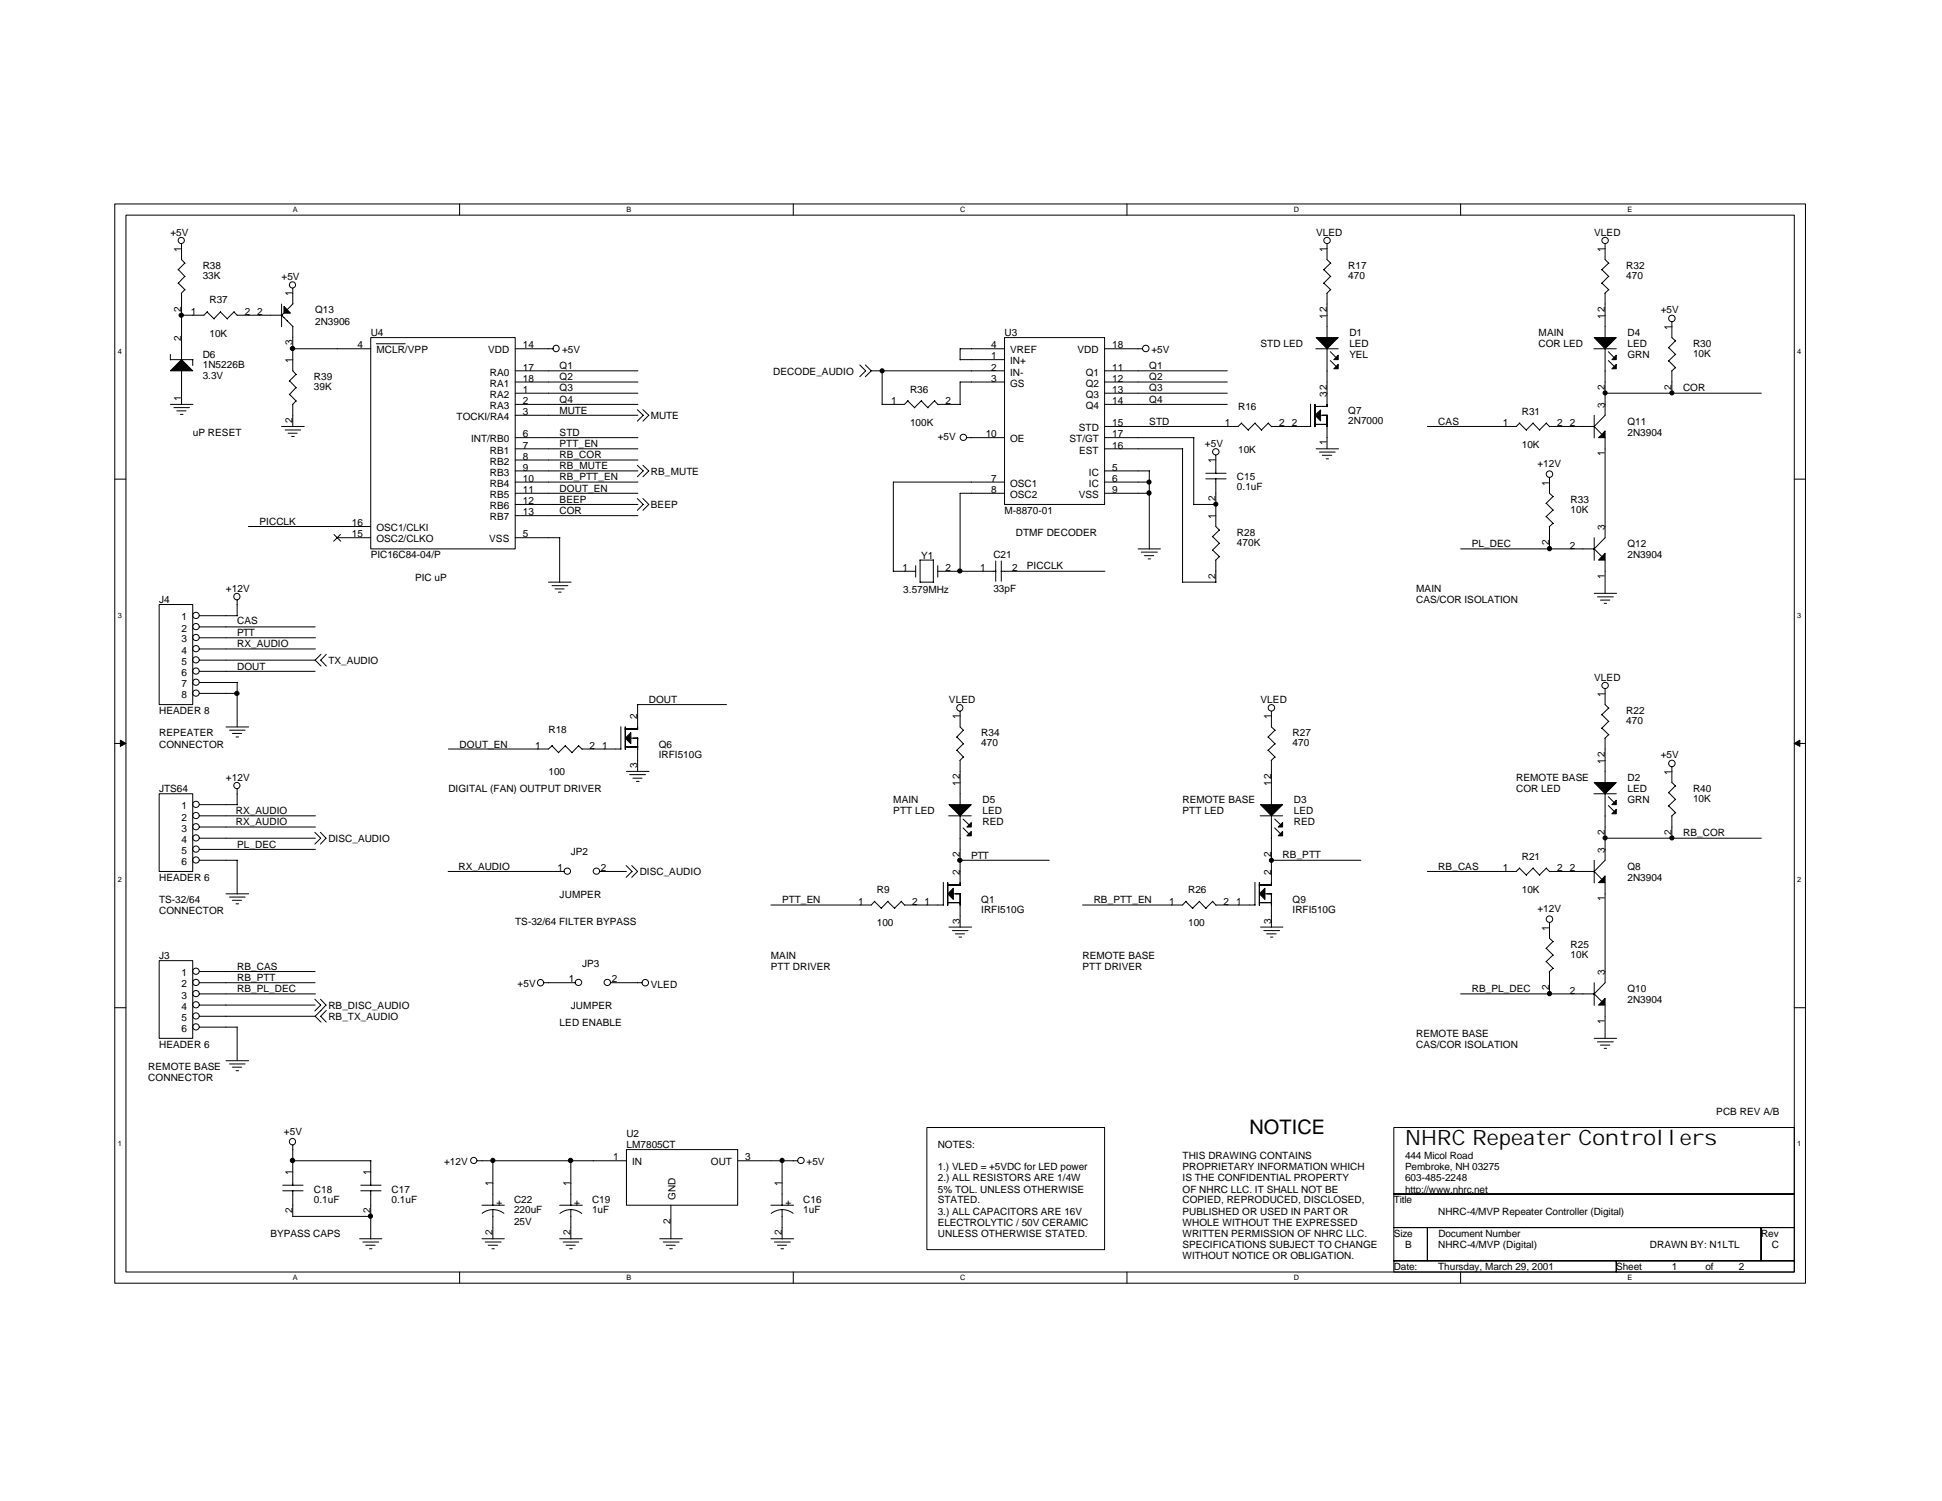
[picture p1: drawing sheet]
<svg xmlns="http://www.w3.org/2000/svg" width="279mm" height="216mm" viewBox="0 0 279 216" stroke-linecap="round" stroke-linejoin="round" font-family="sans-serif">
<path d="M16.5 29.3h243.3v155.3h-243.3zM18.1 30.9h240v152.1h-240z" fill="none" stroke="#000" stroke-width=".14"/>
<g fill="#fff">
<path d="M42.1 29.5h.7v1.2h-.7z"/>
<path d="M42.1 183.1h.7v1.2h-.7z"/>
</g>
<path d="M66.1 29.3v1.6M66.1 183v1.6" fill="none" stroke="#000" stroke-width=".14"/>
<g fill="#fff">
<path d="M90.1 29.5h.7v1.2h-.7z"/>
<path d="M90.1 183.1h.7v1.2h-.7z"/>
</g>
<path d="M114.1 29.3v1.6M114.1 183v1.6" fill="none" stroke="#000" stroke-width=".14"/>
<g fill="#fff">
<path d="M138.1 29.5h.8v1.2h-.8z"/>
<path d="M138.1 183.1h.8v1.2h-.8z"/>
</g>
<path d="M162.1 29.3v1.6M162.1 183v1.6" fill="none" stroke="#000" stroke-width=".14"/>
<g fill="#fff">
<path d="M186.1 29.5h.8v1.2h-.8z"/>
<path d="M186.1 183.1h.8v1.2h-.8z"/>
</g>
<path d="M210.1 29.3v1.6M210.1 183v1.6" fill="none" stroke="#000" stroke-width=".14"/>
<g fill="#fff">
<path d="M234.1 29.5h.8v1.2h-.8z"/>
<path d="M234.1 183.1h.8v1.2h-.8z"/>
<path d="M16.9 49.9h.6v1.2h-.6z"/>
<path d="M258.6 49.9h.6v1.2h-.6z"/>
<path d="M16.9 87.9h.6v1.2h-.6z"/>
<path d="M258.6 87.9h.6v1.2h-.6z"/>
</g>
<path d="M16.5 68.9h1.6M258.1 68.9h1.7" fill="none" stroke="#000" stroke-width=".14"/>
<g fill="#fff">
<path d="M16.9 125.9h.6v1.2h-.6z"/>
<path d="M258.6 125.9h.6v1.2h-.6z"/>
</g>
<path d="M16.5 106.9h1.6M258.1 106.9h1.7" fill="none" stroke="#000" stroke-width=".14"/>
<g fill="#000" stroke="#000" stroke-width=".14">
<path d="M17.3 106.5l.8 .4-.8 .5z" fill-rule="evenodd"/>
<path d="M258.1 106.9l.9-.4v.9z" fill-rule="evenodd"/>
</g>
<g fill="#fff">
<path d="M16.9 163.9h.6v1.2h-.6z"/>
<path d="M258.6 163.9h.6v1.2h-.6z"/>
</g>
<g fill="none" stroke="#000" stroke-width=".14">
<path d="M25.7 38.8l.9 1M26.1 35.1v2.2l.5 .6M26.6 37.8l-1 1M26.6 39.8l-1 1M190.5 38.8l1 1M190.9 35.1v2.2l.6 .6M191.4 37.8l-1 1M191.4 39.8l-1 1M230.5 38.8l1 1M230.9 35.1v2.2l.6 .6M231.4 37.8l-1 1M231.4 39.8l-1 1"/>
<path d="M24.5 58.2h3.3M24.5 51v.8M24.5 51.7h3.3M25 58.6h2.3M25.4 59.1h1.4M25.7 40.7l.9 1M26 59.6h.3M26.1 42.2v9.5M26.1 53.3v4.9M26.6 41.7l-.5 .5M27.7 51.7v.9M29.8 44.9l1 1"/>
<path d="M29.8 44.8l-.5 .5h-3.2M31.7 44.9l1 1M31.7 44.8l-.9 1M33.7 44.9l.5 .5M33.7 44.8l-1 1M34.1 45.3h6.5M40.5 45.3l1.7 1.7M40.5 43.7v3.3M40.9 45l-.4 .3M41.7 54.8l.9 1M41.7 56.7l.9 1M42.1 41.5v2.2"/>
<path d="M42.1 46.9v6.4l.5 .6M42.1 58.2v3.2M42.1 50.2h11.2M42.2 43.7l-.9 .8M42.6 53.8l-1 1M42.6 55.8l-1 1M42.6 57.7l-.5 .5M53.3 48.6h20.8v30.4h-20.8zM54.1 49.4h4.2M74.1 58.2h17.7M74.1 50.2h5.5M74.1 53.3h17.7"/>
<path d="M74.1 54.9h17.7M74.1 56.6h17.7M74.1 59.7h17.7M91.7 58.9l.8 .8-.8 .9M92.5 58.9l.8 .8-.8 .9M123.7 52.5l.8 .8-.8 .9M124.5 52.5l.8 .8M125.3 53.3l-.8 .9M125.3 53.3h19.2M126.9 53.3v4.9M130.6 57.7l1 1M130.6 57.6l-.5 .6h-3.2"/>
<path d="M132.5 57.7l1 1M132.6 57.6l-1 1M134.5 57.7l.5 .5M134.5 57.6l-1 1M134.9 58.2h3.3M138.1 51.7h6.4M144.5 50.2h-6.4v1.6M144.5 54.9h-6.4v3.3M144.5 48.6h14.4v24h-14.4zM158.9 58.2h17.7M158.9 50.2h5.5M158.9 53.3h17.7"/>
<path d="M158.9 54.9h17.7M158.9 56.6h17.7M188.6 58.1v3.2M189.1 58.5h1.8M189.2 58.2v3.2M189.3 50.2h3.2M190 59.7h1M190.5 40.7l1 1M190.9 42.2v6.4M190.9 50.2v8.3M190.9 59.7v4.9M191.4 50.6l.8 .8"/>
<path d="M191.4 51.9l.8 .8M191.4 41.7l-.5 .5M229.3 50.2h3.2M229.4 59.7v3.3M230.5 40.7l1 1M230.9 56.6h22.5M230.9 42.2v6.4M230.9 50.2v9.5l-1.6 1.7M231.4 50.6l.8 .8M231.4 51.9l.8 .8M231.4 41.7l-.5 .5M240.1 50l1 1"/>
<path d="M240.1 51.9l1 1M240.5 46.3v2.3l.6 .5M240.5 53.3v3.3M241 49l-1 1M241 51l-1 .9M241 52.9l-.5 .5M35.7 75.7h17.6M40.5 61.3h3.3M41 61.8h2.3M41.4 62.3h1.4M42 62.8h.3M48 76.9l1 1"/>
<path d="M48.5 77.3h4.8M49 76.9l-1 1M74.1 64.6h17.7M74.1 62.9h17.7M74.1 66.2h17.7M74.1 67.7h17.7M74.1 69.3h17.7M74.1 71h17.7M74.1 72.6h17.7M74.1 74.2h17.7M74.1 77.3h6.5M80.5 77.3v6.5"/>
<path d="M91.7 66.9l.8 .8-.8 .9M91.7 71.7l.8 .9-.8 .8M92.5 66.9l.8 .8-.8 .9M92.5 71.7l.8 .9-.8 .8M139.1 62.9h5.4M144.5 71h-6.4v11.2M144.5 69.3h-16v12.9M158.9 64.6h11.3M158.9 62.9h12.9M158.9 67.7h6.5M158.9 69.3h6.5M158.9 71h6.5"/>
<path d="M163.7 79h3.3M164.2 79.4h2.3M164.6 79.9h1.4M165.4 67.7v11.3M170.1 64.6v19.2M171.7 72.6h3.3M171.7 62.9v9.7M173.5 68.9h2.9M173.5 68.1h2.9M174.5 77.2l1 1M174.5 79.1l1 1M174.9 65.5v2.6"/>
<path d="M174.9 68.8v6.9l.6 .6M175.4 76.2l-1 1M175.4 78.1l-1 1.1M178.6 60.9l1 1M178.6 60.8l-.5 .5h-19.2M180.6 60.9l.9 1M180.6 60.8l-1 1M182.5 60.9l.5 .5M182.5 60.8l-1 1M182.9 61.3h5.7M189.2 61h1.8M189.4 64.6h3.2"/>
<path d="M189.8 65h2.3M190.2 65.5h1.4M190.8 66h.3M210.1 79h19.3l1.1 1.1M218.6 60.9l1 1M218.7 60.8l-.6 .5h-12.7M220.6 60.9l.9 1M220.6 60.8l-1 1M222.5 72.4l1 1M222.5 74.3l1 1M222.5 60.9l.5 .5M222.5 60.8l-1 1"/>
<path d="M222.9 61.3h6.5l1.1 1.2M222.9 68.7v2.3l.6 .5M222.9 75.7v3.3M223.4 71.4l-1 1M223.4 73.4l-1 .9M223.4 75.3l-.5 .5M229.4 77.3v3.3M230.9 62.9v14.4l-1.6 1.7M22.9 87h4.8v14.3h-4.8zM28.7 88.6h5.4M28.7 90.2h16.6M28.7 91.7h16.7"/>
<path d="M28.7 93.3h16.7M28.7 95h16.7M28.7 96.6h16.6M28.7 98.2h5.5M28.7 99.7h5.4M34.1 86.3v2.3M34.1 98.2v6.4M46.2 94.1l-.9 .9 .9 .8M46.9 94.1l-.8 .9 .8 .8M78.9 83.7h3.3M79.4 84.2h2.3M79.8 84.7h1.4"/>
<path d="M80.3 85.2h.4M128.5 82.2h3.2M131.7 81.4v1.6M132.3 80.6h2M132.4 83.7h1.9M132.4 80.6v3.2M134.3 80.5v3.2M134.9 82.2h8.4M134.9 81.4v1.6M143.3 80.7v2.9M144 82.2h15M144.1 80.7v2.9"/>
<path d="M165.2 80.4h.3M170.1 83.7h4.9M174.9 80.6v3.1M175.4 80.1l-.5 .5M229.4 85.3h3.2M229.8 85.9h2.3M230.3 86.3h1.3M230.8 86.8h.3M230.9 80.6v4.8M230.9 99.1v2.2l.6 .6M22.9 114.2h4.8v11.1h-4.8zM28.7 115.7h5.5"/>
<path d="M28.7 117.3h16.7M28.7 119h16.7M32.5 104.6h3.3M33 105h2.3M33.4 105.5h1.4M34 106h.3M34.1 113.5v2.3M45.3 119.7l.8 .9-.8 .8M46.1 119.7l.8 .9-.8 .8M79.4 107.3l1 1M79.5 107.2l-.6 .5h-14.4M81.3 107.3l1 1"/>
<path d="M81.4 107.2l-1.1 1M83.2 107.3l.6 .5M83.3 107.2l-1 1M83.7 107.7h5.7M89.3 104.5v3.2M89.9 104.9h1.8M90 104.6v3.2M90 107.4h1.8M90.1 111h3.3M90.6 111.4h2.3M90.8 106.2h1M91.1 111.9h1.3"/>
<path d="M91.6 112.4h.3M91.7 101.3h12.8M91.7 101.3v3.6M91.7 106.2v4.8M136.5 117.3h3.2M137.7 106l.9 1M137.7 107.9l.9 1M138.1 102.3v2.3l.5 .5M138.1 109.3v6.5M138.1 117.3v10M138.6 117.8l.8 .8M138.6 119.1l.8 .8"/>
<path d="M138.6 105l-1 1M138.6 107l-1 .9M138.6 108.9l-.5 .5M181.3 117.3h3.2M182.5 106l1 1M182.5 107.9l1 1M182.9 102.3v2.3l.6 .5M182.9 109.3v6.5M182.9 117.3v10M183.4 117.8l.8 .8M183.4 119.1l.8 .8M183.4 105l-1 1"/>
<path d="M183.4 107l-1 .9M183.4 108.9l-.5 .5M229.3 114.2h3.2M230.5 102.8l1 1M230.5 104.7l1 1M230.9 106.2v6.4M230.9 114.2v9.5l-1.6 1.7M231.4 114.6l.8 .8M231.4 115.9l.8 .8M231.4 101.9l-1 .9M231.4 103.8l-1 1M231.4 105.7l-.5 .5"/>
<path d="M240.1 114l1 1M240.1 115.9l1 1M240.5 110.3v2.3l.6 .5M240.5 117.3v3.3M241 113l-1 1M241 115l-1 1M241 116.9l-.5 .5M22.9 138.2h4.8v11.2h-4.8zM28.7 120.6h16.7M28.7 122.2h16.7M28.7 123.7h5.5M28.7 139.7h16.6"/>
<path d="M32.5 128.6h3.3M33 129h2.3M33.4 129.5h1.4M34 130h.3M34.1 123.7v4.9M64.5 125.3h16.7M86.3 125.3h3.8M90.1 124.5l.8 .8-.8 .9M90.9 124.5l.8 .8-.8 .9M125.8 129.7l1 1M125.9 129.6l-.6 .6h-14.4M127.7 129.7l1 1"/>
<path d="M127.8 129.6l-1 1M129.7 129.7l.5 .5M129.7 129.6l-1 1M130.1 130.2h5.7M135.7 126.9v3.3M136.3 127.3h1.8M136.4 127v3.2M136.4 129.8h1.8M136.5 133.3h3.3M137 133.9h2.3M137.2 128.6h1M137.5 134.3h1.3"/>
<path d="M138 134.8h.3M138.1 128.6v4.8M138.1 123.7h12.9M170.6 129.7l1 1M170.6 129.6l-.5 .6h-14.4M172.6 129.7l.9 1M172.6 129.6l-1 1M174.5 129.7l.5 .5M174.5 129.6l-1 1M174.9 130.2h5.7M180.6 126.9v3.3M181.1 127.3h1.8"/>
<path d="M181.2 129.8h1.8M181.2 127v3.2M181.4 133.3h3.2M181.8 133.9h2.3M182 128.6h1M182.2 134.3h1.4M182.8 134.8h.3M182.9 128.6v4.8M182.9 123.7h12.9M218.6 124.9l1 1M218.7 124.8l-.6 .5h-12.7M220.6 124.9l.9 1"/>
<path d="M220.6 124.8l-1 1.1M222.5 124.9l.5 .5M222.5 136.4l1 1M222.5 138.3l1 1M222.5 124.8l-1 1.1M222.9 132.7v2.3l.6 .5M222.9 139.7v3.3M222.9 125.3h6.5l1.1 1.2M223.4 135.4l-1 1M223.4 137.4l-1 .9M223.4 139.3l-.5 .5M229.4 123.7v3.3"/>
<path d="M230.9 120.6h22.5M230.9 127v14.4l-1.6 1.6M16.5 144.9h1.6M28.7 141.4h16.6M28.7 143h16.7M28.7 144.6h16.6M28.7 146.2h16.6M28.7 147.7h5.4M32.5 152.6h3.3M33 153h2.3M33.4 153.5h1.4M34 154h.3"/>
<path d="M34.1 147.7v4.9M45.3 143.7l.8 .9-.8 .8M45.3 146.2l.9 .8M46.1 143.7l.8 .9-.8 .8M46.2 145.3l-.9 .9M46.9 145.3l-.8 .9 .8 .8M78.3 141.4h4.5M87.9 141.4h4.5M210.1 143h19.3l1.1 1.1M229.4 149.4h3.2M229.4 141.4v3.2M229.8 149.9h2.3"/>
<path d="M230.3 150.3h1.3M230.8 150.8h.3M230.9 144.6v4.8M258.1 144.9h1.7M40.7 171.3h2.9M40.7 170.5h2.9M42.1 167h11.3M42.1 164.7v5.8M42.1 171.2v3.8M42.1 175h11.3M51.7 178.2h3.2M51.9 171.3h2.9"/>
<path d="M51.9 170.5h2.9M52.2 178.6h2.3M52.6 179.1h1.4M53.2 179.6h.3M53.3 167v3.5M53.3 171.2v7M68.7 167h21.4M69.3 178.2h3.3M69.3 173.4h3.3M69.4 174.5a2.56 2.56 0 0 1 3.1 0M69.8 178.6h2.3M70.2 179.1h1.4"/>
<path d="M70.8 179.6h.3M70.9 167v6.4M70.9 174v4.2M80.5 178.2h3.3M80.5 173.4h3.3M80.6 174.5a2.52 2.52 0 0 1 3.1 0M81 178.6h2.3M81.4 179.1h1.4M82 179.6h.3M82.1 167v6.4M82.1 174v4.2M90.1 165.4h16v8h-16z"/>
<path d="M94.9 178.2h3.3M95.4 178.6h2.3M95.8 179.1h1.4M96.4 179.6h.3M96.5 173.4v4.8M106.1 167h8.7M110.9 178.2h3.3M110.9 173.4h3.3M111.4 178.6h2.3M111.8 179.1h1.4M112.4 179.6h.3M112.5 166.9v6.5"/>
<path d="M112.5 174v4.2M114.1 174.5a2.56 2.56 0 0 0-3.1 0M133.3 162.2h25.6v17.5h-25.6zM200.5 162.2h57.6v9.5h-57.6zM200.5 171.7h57.6v4.9h-57.6zM200.5 176.6h4.9v4.8h-4.9zM205.4 176.6h48v4.8h-48zM253.4 176.6h4.7v4.8h-4.7zM200.5 181.4h32v1.6h-32zM232.5 181.4h25.6v1.6h-25.6z"/>
<circle cx="26.1" cy="34.6" r=".44"/>
<circle cx="190.9" cy="34.6" r=".46"/>
<circle cx="230.9" cy="34.6" r=".46"/>
<circle cx="42.1" cy="41" r=".44"/>
<circle cx="80" cy="50.1" r=".46"/>
<circle cx="164.8" cy="50.1" r=".47"/>
<circle cx="240.5" cy="45.8" r=".47"/>
<circle cx="138.6" cy="62.9" r=".46"/>
<circle cx="174.9" cy="65" r=".46"/>
<circle cx="222.9" cy="68.2" r=".47"/>
<circle cx="28.2" cy="98.1" r=".46"/>
<circle cx="28.2" cy="90.1" r=".46"/>
<circle cx="28.2" cy="88.5" r=".46"/>
<circle cx="28.2" cy="99.7" r=".46"/>
<circle cx="28.2" cy="96.5" r=".46"/>
<circle cx="28.2" cy="91.7" r=".46"/>
<circle cx="28.2" cy="93.3" r=".46"/>
<circle cx="28.2" cy="94.9" r=".46"/>
<circle cx="34.1" cy="85.8" r=".46"/>
<circle cx="230.9" cy="98.6" r=".46"/>
<circle cx="28.2" cy="117.3" r=".46"/>
<circle cx="28.2" cy="118.9" r=".46"/>
<circle cx="28.2" cy="115.7" r=".46"/>
<circle cx="34.1" cy="113" r=".44"/>
<circle cx="138.1" cy="101.8" r=".46"/>
<circle cx="182.9" cy="101.8" r=".47"/>
<circle cx="240.5" cy="109.8" r=".47"/>
<circle cx="28.2" cy="139.7" r=".46"/>
<circle cx="28.2" cy="122.1" r=".46"/>
<circle cx="28.2" cy="123.7" r=".46"/>
<circle cx="28.2" cy="120.5" r=".46"/>
<circle cx="81.6" cy="125.3" r=".46"/>
<circle cx="85.8" cy="125.3" r=".46"/>
<circle cx="222.9" cy="132.2" r=".47"/>
<circle cx="28.2" cy="142.9" r=".46"/>
<circle cx="28.2" cy="141.3" r=".46"/>
<circle cx="28.2" cy="147.7" r=".46"/>
<circle cx="28.2" cy="146.1" r=".46"/>
<circle cx="28.2" cy="144.5" r=".46"/>
<circle cx="77.8" cy="141.4" r=".46"/>
<circle cx="83.2" cy="141.3" r=".46"/>
<circle cx="87.4" cy="141.3" r=".46"/>
<circle cx="92.8" cy="141.4" r=".47"/>
<circle cx="42.1" cy="164.2" r=".46"/>
<circle cx="68.2" cy="166.9" r=".44"/>
<circle cx="115.2" cy="166.9" r=".46"/>
</g>
<g fill="#000" stroke="#000" stroke-width=".14">
<path d="M26.1 51.7l1.6 1.6h-3.2z" fill-rule="evenodd"/>
<path d="M40.9 44.1l.9 .9h-.9z" fill-rule="evenodd"/>
<path d="M189.2 59.7l.8-.7v1.5z" fill-rule="evenodd"/>
<path d="M189.4 48.6h3.1l-1.6 1.6z" fill-rule="evenodd"/>
<path d="M192.5 51.1v.6h-.6z" fill-rule="evenodd"/>
<path d="M192.5 52.4v.6h-.6z" fill-rule="evenodd"/>
<path d="M229.4 48.6h3.1l-1.6 1.6z" fill-rule="evenodd"/>
<path d="M232.5 51.1v.6h-.6z" fill-rule="evenodd"/>
<path d="M232.5 52.4v.6h-.6z" fill-rule="evenodd"/>
<path d="M230.9 62v.9h-.9z" fill-rule="evenodd"/>
<path d="M230.9 79.6v1h-.9z" fill-rule="evenodd"/>
<path d="M90 106.2l.8-.8v1.6z" fill-rule="evenodd"/>
<path d="M136.5 115.7h3.2l-1.6 1.6z" fill-rule="evenodd"/>
<path d="M139.7 118.3v.7h-.6z" fill-rule="evenodd"/>
<path d="M181.4 115.7h3.1l-1.6 1.6z" fill-rule="evenodd"/>
<path d="M184.5 118.3v.7h-.6z" fill-rule="evenodd"/>
<path d="M229.4 112.6h3.1l-1.6 1.6z" fill-rule="evenodd"/>
<path d="M232.5 115.1v.6h-.6z" fill-rule="evenodd"/>
<path d="M231.9 117.1l.6-.7v.7z" fill-rule="evenodd"/>
<path d="M136.4 128.6l.8-.8v1.6z" fill-rule="evenodd"/>
<path d="M139.1 120.2l.6-.6v.6z" fill-rule="evenodd"/>
<path d="M181.2 128.6l.8-.8v1.6z" fill-rule="evenodd"/>
<path d="M183.9 120.2l.6-.6v.6z" fill-rule="evenodd"/>
<path d="M230.9 126v1h-.9z" fill-rule="evenodd"/>
<path d="M230.9 143.6v1h-.9z" fill-rule="evenodd"/>
</g>
<g fill="#000" stroke="#000" stroke-width=".14">
<circle cx="26.1" cy="45.3" r=".31"/>
<circle cx="42.1" cy="50.1" r=".31"/>
<circle cx="126.9" cy="53.3" r=".3"/>
<circle cx="230.9" cy="56.5" r=".3"/>
<circle cx="240.5" cy="56.5" r=".3"/>
<circle cx="165.3" cy="70.9" r=".31"/>
<circle cx="165.3" cy="69.3" r=".3"/>
<circle cx="174.9" cy="72.5" r=".3"/>
<circle cx="222.9" cy="78.9" r=".31"/>
<circle cx="34.1" cy="99.7" r=".31"/>
<circle cx="138.1" cy="82.1" r=".31"/>
<circle cx="138.1" cy="123.7" r=".31"/>
<circle cx="182.9" cy="123.7" r=".3"/>
<circle cx="230.9" cy="120.5" r=".3"/>
<circle cx="240.5" cy="120.5" r=".3"/>
<circle cx="222.9" cy="142.9" r=".31"/>
<circle cx="42.1" cy="166.9" r=".32"/>
<circle cx="53.3" cy="174.9" r=".31"/>
<circle cx="70.9" cy="166.9" r=".31"/>
<circle cx="82.1" cy="166.9" r=".32"/>
<circle cx="112.5" cy="166.9" r=".31"/>
</g>
<text font-size="3" x="202.1" y="164.6">NHRC Repeater Controllers</text>
<text font-size="2.9" x="179.7" y="163.2">NOTICE</text>
<g font-size="1.4">
<text x="24.5" y="33.9">+5V</text>
<text x="189.4" y="33.9">VLED</text>
<text x="229.4" y="33.9">VLED</text>
<text x="26.1" y="36.2" transform="rotate(-90 26.1 36.2)">1</text>
<text x="29.2" y="38.7">R38</text>
<text x="29.2" y="40.1">33K</text>
<text x="40.5" y="40.3">+5V</text>
<text x="190.9" y="36.2" transform="rotate(-90 190.9 36.2)">1</text>
<text x="194" y="38.7">R17</text>
<text x="194" y="40.1">470</text>
<text x="230.9" y="36.2" transform="rotate(-90 230.9 36.2)">1</text>
<text x="234" y="38.7">R32</text>
<text x="234" y="40.1">470</text>
<text x="26.1" y="44.9" transform="rotate(-90 26.1 44.9)">2</text>
<text x="27.4" y="45.3">1</text>
<text x="30.1" y="43.6">R37</text>
<text x="35.2" y="45.3">2</text>
<text x="37" y="45.3">2</text>
<text x="42.1" y="42.6" transform="rotate(-90 42.1 42.6)">1</text>
<text x="45.3" y="45.1">Q13</text>
<text x="45.3" y="46.7">2N3906</text>
<text x="190.9" y="45.8" transform="rotate(-90 190.9 45.8)">12</text>
<text x="230.9" y="45.8" transform="rotate(-90 230.9 45.8)">12</text>
<text x="238.9" y="45.1">+5V</text>
<text x="240.5" y="47.5" transform="rotate(-90 240.5 47.5)">1</text>
<text x="26.1" y="49.1" transform="rotate(-90 26.1 49.1)">2</text>
<text x="29.2" y="51.5">D6</text>
<text x="29.2" y="53">1N5226B</text>
<text x="30.1" y="48.5">10K</text>
<text x="42.1" y="52.2" transform="rotate(-90 42.1 52.2)">1</text>
<text x="42.1" y="49.7" transform="rotate(-90 42.1 49.7)">3</text>
<text x="51.4" y="50.1">4</text>
<text x="53.3" y="48.3">U4</text>
<text x="54.1" y="50.8">MCLR/VPP</text>
<text x="70.2" y="50.8">VDD</text>
<text x="75.2" y="53.3">17</text>
<text x="75.2" y="50.1">14</text>
<text x="80.5" y="53.1">Q1</text>
<text x="80.9" y="50.7">+5V</text>
<text x="111.3" y="53.9">DECODE_AUDIO</text>
<text x="142.6" y="51.7">1</text>
<text x="142.6" y="53.3">2</text>
<text x="142.6" y="50.1">4</text>
<text x="144.5" y="48.3">U3</text>
<text x="145.3" y="52.4">IN+</text>
<text x="145.3" y="50.8">VREF</text>
<text x="155" y="50.8">VDD</text>
<text x="160" y="50.1">18</text>
<text x="160" y="53.3">11</text>
<text x="165.4" y="53.1">Q1</text>
<text x="165.7" y="50.7">+5V</text>
<text x="181.4" y="49.9">STD LED</text>
<text x="194.1" y="48.3">D1</text>
<text x="194.1" y="49.9">LED</text>
<text x="194.1" y="51.5">YEL</text>
<text x="221.4" y="48.3">MAIN</text>
<text x="221.4" y="49.9">COR LED</text>
<text x="234.1" y="48.3">D4</text>
<text x="234.1" y="49.9">LED</text>
<text x="234.1" y="51.5">GRN</text>
<text x="243.6" y="49.9">R30</text>
<text x="243.6" y="51.4">10K</text>
<text x="26.1" y="57.7" transform="rotate(-90 26.1 57.7)">1</text>
<text x="29.2" y="54.5">3.3V</text>
<text x="45.2" y="54.7">R39</text>
<text x="45.2" y="56.1">39K</text>
<text x="70.5" y="54">RA0</text>
<text x="70.5" y="55.6">RA1</text>
<text x="70.5" y="57.2">RA2</text>
<text x="70.5" y="58.8">RA3</text>
<text x="75.2" y="54.9">18</text>
<text x="75.2" y="56.5">1</text>
<text x="75.2" y="58.1">2</text>
<text x="75.2" y="59.7">3</text>
<text x="80.5" y="54.7">Q2</text>
<text x="80.5" y="56.3">Q3</text>
<text x="80.5" y="57.9">Q4</text>
<text x="80.5" y="59.5">MUTE</text>
<text x="128.2" y="58.1">1</text>
<text x="130.9" y="56.5">R36</text>
<text x="136" y="58.1">2</text>
<text x="142.6" y="54.9">3</text>
<text x="145.3" y="54">IN-</text>
<text x="145.3" y="55.6">GS</text>
<text x="156.2" y="54">Q1</text>
<text x="156.2" y="55.6">Q2</text>
<text x="156.2" y="57.2">Q3</text>
<text x="156.2" y="58.8">Q4</text>
<text x="160" y="54.9">12</text>
<text x="160" y="56.5">13</text>
<text x="160" y="58.1">14</text>
<text x="165.4" y="54.7">Q2</text>
<text x="165.4" y="56.3">Q3</text>
<text x="165.4" y="57.9">Q4</text>
<text x="178.1" y="59">R16</text>
<text x="190.9" y="57.1" transform="rotate(-90 190.9 57.1)">32</text>
<text x="194" y="59.5">Q7</text>
<text x="218.9" y="59.6">R31</text>
<text x="230.9" y="58.6" transform="rotate(-90 230.9 58.6)">3</text>
<text x="230.9" y="56" transform="rotate(-90 230.9 56)">2</text>
<text x="240.5" y="56" transform="rotate(-90 240.5 56)">2</text>
<text x="242.1" y="56.3">COR</text>
<text x="27.7" y="62.7">uP RESET</text>
<text x="42.1" y="60.9" transform="rotate(-90 42.1 60.9)">2</text>
<text x="65.7" y="60.4">TOCKI/RA4</text>
<text x="67.8" y="63.6">INT/RB0</text>
<text x="70.5" y="65.2">RB1</text>
<text x="75.2" y="62.9">6</text>
<text x="75.2" y="64.5">7</text>
<text x="80.5" y="62.7">STD</text>
<text x="80.5" y="64.3">PTT_EN</text>
<text x="80.5" y="65.9">RB_COR</text>
<text x="93.6" y="60.3">MUTE</text>
<text x="130.9" y="61.3">100K</text>
<text x="134.9" y="63.3">+5V</text>
<text x="141.8" y="62.9">10</text>
<text x="145.3" y="63.6">OE</text>
<text x="153.9" y="63.6">ST/GT</text>
<text x="155.2" y="62">STD</text>
<text x="155.3" y="65.2">EST</text>
<text x="160" y="64.5">16</text>
<text x="160" y="61.3">15</text>
<text x="160" y="62.9">17</text>
<text x="165.4" y="61.1">STD</text>
<text x="173.4" y="64.3">+5V</text>
<text x="176.2" y="61.3">1</text>
<text x="178.1" y="65.1">10K</text>
<text x="184" y="61.3">2</text>
<text x="185.8" y="61.3">2</text>
<text x="190.9" y="64.1" transform="rotate(-90 190.9 64.1)">1</text>
<text x="194" y="61">2N7000</text>
<text x="206.9" y="61.1">CAS</text>
<text x="216.2" y="61.3">1</text>
<text x="218.9" y="64.5">10K</text>
<text x="224" y="61.3">2</text>
<text x="225.8" y="61.3">2</text>
<text x="230.9" y="65.7" transform="rotate(-90 230.9 65.7)">1</text>
<text x="234.1" y="61.1">Q11</text>
<text x="234.1" y="62.7">2N3904</text>
<text x="70.5" y="66.8">RB2</text>
<text x="70.5" y="68.4">RB3</text>
<text x="70.5" y="70">RB4</text>
<text x="70.5" y="71.6">RB5</text>
<text x="75.2" y="66.1">8</text>
<text x="75.2" y="67.7">9</text>
<text x="75.2" y="69.3">10</text>
<text x="75.2" y="70.9">11</text>
<text x="80.5" y="67.5">RB_MUTE</text>
<text x="80.5" y="69.1">RB_PTT_EN</text>
<text x="80.5" y="70.7">DOUT_EN</text>
<text x="93.6" y="68.3">RB_MUTE</text>
<text x="142.6" y="70.9">8</text>
<text x="142.6" y="69.3">7</text>
<text x="145.3" y="71.6">OSC2</text>
<text x="145.3" y="70">OSC1</text>
<text x="155.2" y="71.6">VSS</text>
<text x="156.7" y="68.4">IC</text>
<text x="156.7" y="70">IC</text>
<text x="160" y="70.9">9</text>
<text x="160" y="67.7">5</text>
<text x="160" y="69.3">6</text>
<text x="174.9" y="66.6" transform="rotate(-90 174.9 66.6)">1</text>
<text x="178" y="69.1">C15</text>
<text x="178" y="70.5">0.1uF</text>
<text x="221.2" y="67.2">+12V</text>
<text x="222.9" y="69.8" transform="rotate(-90 222.9 69.8)">1</text>
<text x="37.3" y="75.5">PICCLK</text>
<text x="50.6" y="77.3">15</text>
<text x="50.6" y="75.7">16</text>
<text x="54.1" y="76.4">OSC1/CLKI</text>
<text x="70.5" y="73.2">RB6</text>
<text x="70.5" y="74.8">RB7</text>
<text x="75.2" y="72.5">12</text>
<text x="75.2" y="74.1">13</text>
<text x="75.2" y="77.3">5</text>
<text x="80.5" y="72.3">BEEP</text>
<text x="80.5" y="73.9">COR</text>
<text x="93.6" y="73.1">BEEP</text>
<text x="144.5" y="73.9">M-8870-01</text>
<text x="146.1" y="77.1">DTMF DECODER</text>
<text x="174.9" y="74.6" transform="rotate(-90 174.9 74.6)">1</text>
<text x="174.9" y="72.1" transform="rotate(-90 174.9 72.1)">2</text>
<text x="178" y="77.1">R28</text>
<text x="226" y="72.3">R33</text>
<text x="226" y="73.7">10K</text>
<text x="230.9" y="76.2" transform="rotate(-90 230.9 76.2)">3</text>
<text x="53.3" y="80.3">PIC16C84-04/P</text>
<text x="54.1" y="78">OSC2/CLKO</text>
<text x="59.7" y="83.5">PIC uP</text>
<text x="70.4" y="78">VSS</text>
<text x="129.8" y="82.1">1</text>
<text x="132.5" y="80.5">Y1</text>
<text x="136" y="82.1">2</text>
<text x="141" y="82.1">1</text>
<text x="142.9" y="80.3">C21</text>
<text x="145.6" y="82.1">2</text>
<text x="147.7" y="81.9">PICCLK</text>
<text x="174.9" y="83.3" transform="rotate(-90 174.9 83.3)">2</text>
<text x="178" y="78.5">470K</text>
<text x="211.8" y="78.7">PL_DEC</text>
<text x="222.9" y="78.4" transform="rotate(-90 222.9 78.4)">2</text>
<text x="225.8" y="78.9">2</text>
<text x="230.9" y="83.3" transform="rotate(-90 230.9 83.3)">1</text>
<text x="234.1" y="78.7">Q12</text>
<text x="234.1" y="80.3">2N3904</text>
<text x="22.9" y="86.7">J4</text>
<text x="26.1" y="89.2">1</text>
<text x="32.5" y="85.1">+12V</text>
<text x="34.1" y="89.7">CAS</text>
<text x="130" y="85.3">3.579MHz</text>
<text x="142.9" y="85.1">33pF</text>
<text x="203.8" y="86.7">CAS/COR ISOLATION</text>
<text x="203.8" y="85.1">MAIN</text>
<text x="26.1" y="90.8">2</text>
<text x="26.1" y="92.4">3</text>
<text x="26.1" y="94">4</text>
<text x="26.1" y="95.6">5</text>
<text x="34.1" y="93.1">RX_AUDIO</text>
<text x="34.1" y="91.5">PTT</text>
<text x="47.2" y="95.5">TX_AUDIO</text>
<text x="26.1" y="97.2">6</text>
<text x="26.1" y="98.8">7</text>
<text x="26.1" y="100.4">8</text>
<text x="34.1" y="96.3">DOUT</text>
<text x="93.3" y="101.1">DOUT</text>
<text x="136.5" y="101.1">VLED</text>
<text x="181.4" y="101.1">VLED</text>
<text x="229.4" y="97.9">VLED</text>
<text x="230.9" y="100.2" transform="rotate(-90 230.9 100.2)">1</text>
<text x="22.9" y="105.9">REPEATER</text>
<text x="22.9" y="107.5">CONNECTOR</text>
<text x="22.9" y="102.7">HEADER 8</text>
<text x="66.1" y="107.5">DOUT_EN</text>
<text x="77" y="107.7">1</text>
<text x="78.9" y="105.4">R18</text>
<text x="84.8" y="107.7">2</text>
<text x="86.6" y="107.7">1</text>
<text x="91.7" y="103.5" transform="rotate(-90 91.7 103.5)">2</text>
<text x="94.8" y="107.5">Q6</text>
<text x="138.1" y="103.5" transform="rotate(-90 138.1 103.5)">1</text>
<text x="141.2" y="105.9">R34</text>
<text x="141.2" y="107.4">470</text>
<text x="182.9" y="103.5" transform="rotate(-90 182.9 103.5)">1</text>
<text x="186" y="105.9">R27</text>
<text x="186" y="107.4">470</text>
<text x="234" y="102.7">R22</text>
<text x="234" y="104.1">470</text>
<text x="22.9" y="113.9">JTS64</text>
<text x="32.5" y="112.3">+12V</text>
<text x="64.5" y="113.9">DIGITAL (FAN) OUTPUT DRIVER</text>
<text x="78.9" y="111.5">100</text>
<text x="91.7" y="110.4" transform="rotate(-90 91.7 110.4)">3</text>
<text x="94.8" y="109">IRFI510G</text>
<text x="138.1" y="113.1" transform="rotate(-90 138.1 113.1)">12</text>
<text x="182.9" y="113.1" transform="rotate(-90 182.9 113.1)">12</text>
<text x="218.1" y="112.3">REMOTE BASE</text>
<text x="218.1" y="113.9">COR LED</text>
<text x="230.9" y="109.9" transform="rotate(-90 230.9 109.9)">12</text>
<text x="234.1" y="112.3">D2</text>
<text x="234.1" y="113.9">LED</text>
<text x="238.9" y="109.1">+5V</text>
<text x="240.5" y="111.5" transform="rotate(-90 240.5 111.5)">1</text>
<text x="243.6" y="113.9">R40</text>
<text x="26.1" y="116.4">1</text>
<text x="26.1" y="118">2</text>
<text x="26.1" y="119.6">3</text>
<text x="34" y="117.1">RX_AUDIO</text>
<text x="34" y="118.7">RX_AUDIO</text>
<text x="128.5" y="117.1">PTT LED</text>
<text x="128.5" y="115.5">MAIN</text>
<text x="141.4" y="115.5">D5</text>
<text x="141.4" y="117.1">LED</text>
<text x="141.4" y="118.7">RED</text>
<text x="170.1" y="117.1">PTT LED</text>
<text x="170.1" y="115.5">REMOTE BASE</text>
<text x="186.1" y="115.5">D3</text>
<text x="186.1" y="117.1">LED</text>
<text x="186.1" y="118.7">RED</text>
<text x="234.1" y="115.5">GRN</text>
<text x="243.6" y="115.4">10K</text>
<text x="26.1" y="121.2">4</text>
<text x="26.1" y="122.9">5</text>
<text x="26.1" y="124.4">6</text>
<text x="34.1" y="121.9">PL_DEC</text>
<text x="47.2" y="121.1">DISC_AUDIO</text>
<text x="66" y="125.1">RX_AUDIO</text>
<text x="80.2" y="125.3">1</text>
<text x="82.1" y="123">JP2</text>
<text x="86.4" y="125.3">2</text>
<text x="92" y="125.9">DISC_AUDIO</text>
<text x="138.1" y="125.9" transform="rotate(-90 138.1 125.9)">2</text>
<text x="138.1" y="123.3" transform="rotate(-90 138.1 123.3)">2</text>
<text x="139.7" y="123.5">PTT</text>
<text x="182.9" y="125.9" transform="rotate(-90 182.9 125.9)">2</text>
<text x="182.9" y="123.3" transform="rotate(-90 182.9 123.3)">2</text>
<text x="184.5" y="123.4">RB_PTT</text>
<text x="206.9" y="125.1">RB_CAS</text>
<text x="216.2" y="125.3">1</text>
<text x="218.9" y="123.7">R21</text>
<text x="224" y="125.3">2</text>
<text x="225.8" y="125.3">2</text>
<text x="230.9" y="122.6" transform="rotate(-90 230.9 122.6)">3</text>
<text x="230.9" y="120.1" transform="rotate(-90 230.9 120.1)">2</text>
<text x="234.1" y="125.1">Q8</text>
<text x="240.5" y="120.1" transform="rotate(-90 240.5 120.1)">2</text>
<text x="242.1" y="120.3">RB_COR</text>
<text x="22.9" y="129.9">TS-32/64</text>
<text x="22.9" y="131.5">CONNECTOR</text>
<text x="22.9" y="126.7">HEADER 6</text>
<text x="80.5" y="129.1">JUMPER</text>
<text x="112.5" y="129.9">PTT_EN</text>
<text x="123.4" y="130.1">1</text>
<text x="126.2" y="128.5">R9</text>
<text x="131.2" y="130.1">2</text>
<text x="133" y="130.1">1</text>
<text x="141.2" y="129.9">Q1</text>
<text x="141.2" y="131.4">IRFI510G</text>
<text x="157.4" y="129.9">RB_PTT_EN</text>
<text x="168.2" y="130.1">1</text>
<text x="170.9" y="128.5">R26</text>
<text x="176" y="130.1">2</text>
<text x="177.8" y="130.1">1</text>
<text x="186" y="129.9">Q9</text>
<text x="186" y="131.4">IRFI510G</text>
<text x="218.9" y="128.5">10K</text>
<text x="221.2" y="131.2">+12V</text>
<text x="230.9" y="129.7" transform="rotate(-90 230.9 129.7)">1</text>
<text x="234.1" y="126.7">2N3904</text>
<text x="22.9" y="137.9">J3</text>
<text x="74.1" y="133.1">TS-32/64 FILTER BYPASS</text>
<text x="110.9" y="137.9">MAIN</text>
<text x="126.2" y="133.3">100</text>
<text x="138.1" y="132.9" transform="rotate(-90 138.1 132.9)">3</text>
<text x="155.7" y="137.9">REMOTE BASE</text>
<text x="170.9" y="133.3">100</text>
<text x="182.9" y="132.9" transform="rotate(-90 182.9 132.9)">3</text>
<text x="222.9" y="133.9" transform="rotate(-90 222.9 133.9)">1</text>
<text x="226" y="136.3">R25</text>
<text x="226" y="137.8">10K</text>
<text x="26.1" y="140.4">1</text>
<text x="26.1" y="142">2</text>
<text x="26.1" y="143.6">3</text>
<text x="34.1" y="142.7">RB_PL_DEC</text>
<text x="34.1" y="139.5">RB_CAS</text>
<text x="34.1" y="141.1">RB_PTT</text>
<text x="74.5" y="141.9">+5V</text>
<text x="81.8" y="141.3">1</text>
<text x="83.7" y="139">JP3</text>
<text x="88" y="141.3">2</text>
<text x="93.6" y="142.1">VLED</text>
<text x="110.9" y="139.5">PTT DRIVER</text>
<text x="155.7" y="139.5">PTT DRIVER</text>
<text x="211.8" y="142.7">RB_PL_DEC</text>
<text x="222.9" y="142.5" transform="rotate(-90 222.9 142.5)">2</text>
<text x="225.8" y="142.9">2</text>
<text x="230.9" y="140.3" transform="rotate(-90 230.9 140.3)">3</text>
<text x="234.1" y="142.7">Q10</text>
<text x="26.1" y="145.2">4</text>
<text x="26.1" y="146.9">5</text>
<text x="26.1" y="148.4">6</text>
<text x="47.2" y="145.1">RB_DISC_AUDIO</text>
<text x="47.2" y="146.7">RB_TX_AUDIO</text>
<text x="80.5" y="147.5">LED ENABLE</text>
<text x="82.1" y="145.1">JUMPER</text>
<text x="203.8" y="149.1">REMOTE BASE</text>
<text x="230.9" y="147.3" transform="rotate(-90 230.9 147.3)">1</text>
<text x="234.1" y="144.3">2N3904</text>
<text x="21.3" y="153.9">REMOTE BASE</text>
<text x="21.3" y="155.5">CONNECTOR</text>
<text x="22.9" y="150.7">HEADER 6</text>
<text x="203.8" y="150.7">CAS/COR ISOLATION</text>
<text x="246.9" y="160.3">PCB REV A/B</text>
<text x="40.9" y="163.2">+5V</text>
<text x="63.9" y="167.5">+12V</text>
<text x="88.2" y="166.9">1</text>
<text x="90.1" y="163.5">U2</text>
<text x="90.1" y="165.1">LM7805CT</text>
<text x="90.9" y="167.6">IN</text>
<text x="102.3" y="167.6">OUT</text>
<text x="107.2" y="166.9">3</text>
<text x="116" y="167.5">+5V</text>
<text x="134.9" y="165.1">NOTES:</text>
<text x="170.1" y="166.7">THIS DRAWING CONTAINS</text>
<text x="202.1" y="166.7">444 Micol Road</text>
<text x="42.1" y="169.1" transform="rotate(-90 42.1 169.1)">1</text>
<text x="45.2" y="171.5">C18</text>
<text x="45.2" y="173">0.1uF</text>
<text x="53.3" y="169.1" transform="rotate(-90 53.3 169.1)">1</text>
<text x="56.3" y="171.5">C17</text>
<text x="56.3" y="173">0.1uF</text>
<text x="70.9" y="170.6" transform="rotate(-90 70.9 170.6)">1</text>
<text x="71.4" y="173.4">+</text>
<text x="74" y="173.1">C22</text>
<text x="82.1" y="170.6" transform="rotate(-90 82.1 170.6)">1</text>
<text x="82.6" y="173.4">+</text>
<text x="85.2" y="173.1">C19</text>
<text x="97.2" y="172.6" transform="rotate(-90 97.2 172.6)">GND</text>
<text x="112.5" y="170.6" transform="rotate(-90 112.5 170.6)">1</text>
<text x="113" y="173.4">+</text>
<text x="115.6" y="173.1">C16</text>
<text x="134.9" y="168.3">1.) VLED = +5VDC for LED power</text>
<text x="134.9" y="169.9">2.) ALL RESISTORS ARE 1/4W</text>
<text x="134.9" y="171.5">5% TOL. UNLESS OTHERWISE</text>
<text x="134.9" y="173.1">STATED.</text>
<text x="170.1" y="168.3">PROPRIETARY INFORMATION WHICH</text>
<text x="170.1" y="169.9">IS THE CONFIDENTIAL PROPERTY</text>
<text x="170.1" y="173.1">COPIED, REPRODUCED, DISCLOSED,</text>
<text x="170.1" y="171.5">OF NHRC LLC. IT SHALL NOT BE</text>
<text x="200.5" y="173.1">Title</text>
<text x="202.1" y="168.3">Pembroke, NH 03275</text>
<text x="202.1" y="169.9">603-485-2248</text>
<text x="202.1" y="171.5">http://www.nhrc.net</text>
<text x="38.9" y="177.9">BYPASS CAPS</text>
<text x="42.1" y="174.5" transform="rotate(-90 42.1 174.5)">2</text>
<text x="53.3" y="174.5" transform="rotate(-90 53.3 174.5)">2</text>
<text x="70.9" y="177.7" transform="rotate(-90 70.9 177.7)">2</text>
<text x="74" y="174.5">220uF</text>
<text x="74" y="176.1">25V</text>
<text x="82.1" y="177.7" transform="rotate(-90 82.1 177.7)">2</text>
<text x="85.2" y="174.5">1uF</text>
<text x="96.5" y="176.1" transform="rotate(-90 96.5 176.1)">2</text>
<text x="112.5" y="177.7" transform="rotate(-90 112.5 177.7)">2</text>
<text x="115.6" y="174.5">1uF</text>
<text x="134.9" y="174.7">3.) ALL CAPACITORS ARE 16V</text>
<text x="134.9" y="176.3">ELECTROLYTIC / 50V CERAMIC</text>
<text x="134.9" y="177.9">UNLESS OTHERWISE STATED.</text>
<text x="170.1" y="174.7">PUBLISHED OR USED IN PART OR</text>
<text x="170.1" y="176.3">WHOLE WITHOUT THE EXPRESSED</text>
<text x="170.1" y="177.9">WRITTEN PERMISSION OF NHRC LLC.</text>
<text x="170.1" y="179.5">SPECIFICATIONS SUBJECT TO CHANGE</text>
<text x="200.5" y="177.9">Size</text>
<text x="202.1" y="179.5">B</text>
<text x="206.9" y="179.5">NHRC-4/MVP (Digital)</text>
<text x="206.9" y="174.7">NHRC-4/MVP Repeater Controller (Digital)</text>
<text x="206.9" y="177.9">Document Number</text>
<text x="237.4" y="179.5">DRAWN BY: N1LTL</text>
<text x="253.4" y="177.9">Rev</text>
<text x="254.9" y="179.5">C</text>
<text x="170.1" y="181.1">WITHOUT NOTICE OR OBLIGATION.</text>
<text x="200.5" y="182.7">Date:</text>
<text x="206.9" y="182.7">Thursday, March 29, 2001</text>
<text x="232.5" y="182.7">Sheet</text>
<text x="240.5" y="182.7">1</text>
<text x="245.4" y="182.7">of</text>
<text x="250.1" y="182.7">2</text>
</g>
<g font-size="1.1">
<text x="42.1" y="30.5">A</text>
<text x="90.1" y="30.5">B</text>
<text x="138.1" y="30.5">C</text>
<text x="186.1" y="30.5">D</text>
<text x="234.1" y="30.5">E</text>
<text x="16.9" y="50.9">4</text>
<text x="258.6" y="50.9">4</text>
<text x="16.9" y="88.9">3</text>
<text x="258.6" y="88.9">3</text>
<text x="16.9" y="126.9">2</text>
<text x="258.6" y="126.9">2</text>
<text x="16.9" y="164.9">1</text>
<text x="258.6" y="164.9">1</text>
<text x="42.1" y="184.1">A</text>
<text x="90.1" y="184.1">B</text>
<text x="138.1" y="184.1">C</text>
<text x="186.1" y="184.1">D</text>
<text x="234.1" y="184.1">E</text>
</g>
</svg>
